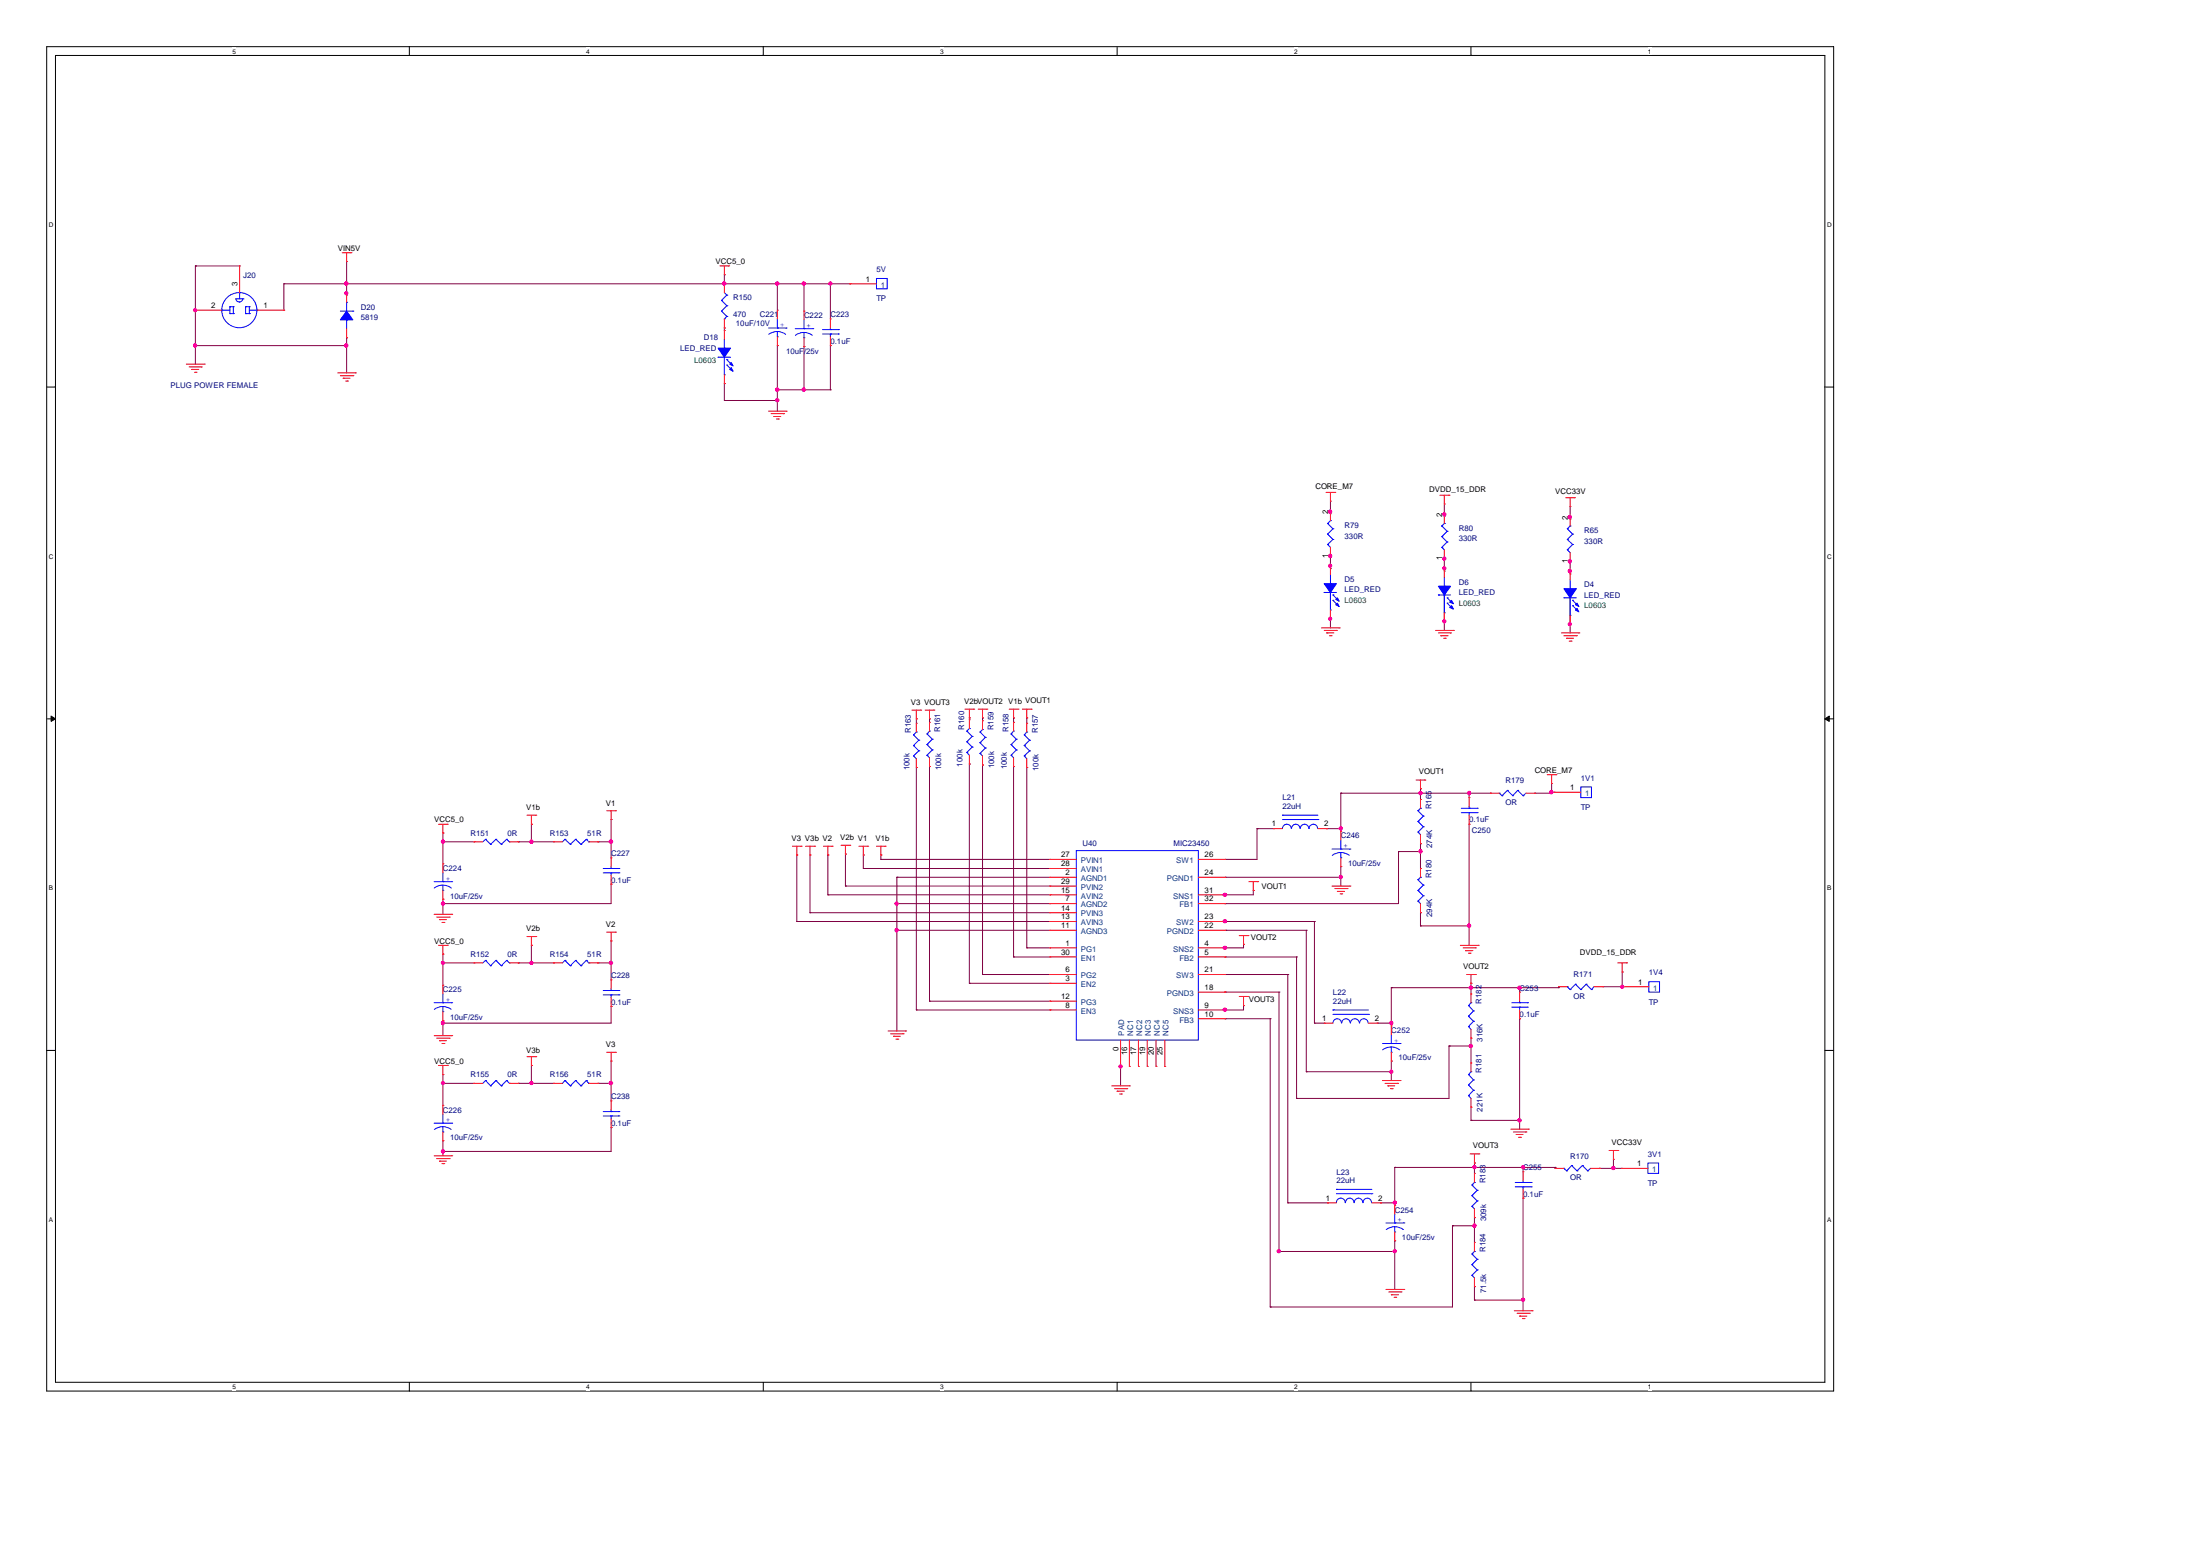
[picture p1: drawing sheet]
<svg xmlns="http://www.w3.org/2000/svg" width="297mm" height="210mm" viewBox="0 0 297 210" stroke-linecap="round" stroke-linejoin="round" font-family="sans-serif">
<path d="M6.3 6.3h241.1v181.4h-241.1zM7.5 7.5h238.7v179.1h-238.7z" fill="none" stroke="#000" stroke-width=".13"/>
<g fill="#fff">
<path d="M31.4 6.4h.4v1h-.4z"/>
<path d="M31.4 186.7h.4v1h-.4z"/>
</g>
<path d="M55.2 6.3v1.2M55.2 186.6v1.1" fill="none" stroke="#000" stroke-width=".13"/>
<g fill="#fff">
<path d="M79.1 6.4h.5v1h-.5z"/>
<path d="M79.1 186.7h.5v1h-.5z"/>
</g>
<path d="M103 6.3v1.2M103 186.6v1.1" fill="none" stroke="#000" stroke-width=".13"/>
<g fill="#fff">
<path d="M126.9 6.4h.4v1h-.4z"/>
<path d="M126.9 186.7h.4v1h-.4z"/>
</g>
<path d="M150.7 6.3v1.2M150.7 186.6v1.1" fill="none" stroke="#000" stroke-width=".13"/>
<g fill="#fff">
<path d="M174.6 6.4h.5v1h-.5z"/>
<path d="M174.6 186.7h.5v1h-.5z"/>
</g>
<path d="M198.5 6.3v1.2M198.5 186.6v1.1" fill="none" stroke="#000" stroke-width=".13"/>
<g fill="#fff">
<path d="M222.4 6.4h.4v1h-.4z"/>
<path d="M222.4 186.7h.4v1h-.4z"/>
<path d="M6.6 29.8h.6v1h-.6z"/>
<path d="M246.5 29.8h.6v1h-.6z"/>
<path d="M6.6 74.6h.6v1h-.6z"/>
<path d="M246.5 74.6h.6v1h-.6z"/>
</g>
<path d="M6.3 52.2h1.2M246.2 52.2h1.2" fill="none" stroke="#000" stroke-width=".13"/>
<g fill="#fff">
<path d="M6.6 119.4h.5v.9h-.5z"/>
<path d="M246.5 119.4h.6v.9h-.6z"/>
</g>
<path d="M6.3 97h1.2M246.2 97h1.2" fill="none" stroke="#000" stroke-width=".13"/>
<path d="M6.9 96.6l.6 .4-.6 .4zM246.2 97l.6-.4v.8z" fill="#000" stroke="#000" stroke-width=".13"/>
<g fill="#fff">
<path d="M6.6 164.1h.5v1h-.5z"/>
<path d="M246.5 164.1h.6v1h-.6z"/>
</g>
<path d="M6.3 141.8h1.2M246.2 141.8h1.2" fill="none" stroke="#000" stroke-width=".13"/>
<g fill="none" stroke="#800040" stroke-width=".13">
<path d="M26.4 35.9h.1M26.4 35.9v13.2M26.4 35.9h5.9M38.3 38.3h.1M38.3 38.3h76.4M38.3 38.3v3.6M46.8 38.3h.1M46.8 39.8h.1M46.8 35.3v4.5M97.7 37.1h.1M97.7 38.3h.1M97.7 37.1v1.2"/>
<path d="M104.9 38.3h.1M104.9 38.3v3.6M108.5 38.3h.1M108.5 38.3v3.7M112 38.3h.1M112 38.3v4.7M114.7 38.3h.1M26.4 41.9h.1M26.4 46.6h.1M26.4 46.6h20.4M46.8 46.6h.1M46.8 45.6h.1"/>
<path d="M46.8 45.6v4.7M97.7 44.3h.1M97.7 51.8h.1M97.7 44.3v.3M97.7 51.8v2.3h7.2M104.9 46.6h.1M104.9 52.6h.1M104.9 54.1h.1M104.9 46.6v8.9M104.9 52.6h7.1M108.5 46.8h.1M108.5 46.8v5.8"/>
<path d="M112 52.6h.1M112 46.6h.1M112 46.6v6M179.5 80h.1M179.5 69.1h.1M179.5 69.3h.1M179.5 75h.1M179.5 76.4h.1M179.5 76.7h.1M179.5 67.6v1.7M179.5 74.8v1.9M179.5 80v4.7"/>
<path d="M194.9 69.5h.1M194.9 69.7h.1M194.9 75.4h.1M194.9 76.7h.1M194.9 77.1h.1M194.9 68v1.7M194.9 75.2v1.9M211.9 70.1h.1M211.9 69.8h.1M211.9 77.5h.1M211.9 77.1h.1M211.9 75.8h.1"/>
<path d="M211.9 68.4v1.7M211.9 75.5v2M123.6 97h.1M123.6 97v.6M125.4 97h.1M125.4 97v.5M130.8 96.9h.1M130.8 96.9v.2M132.6 96.9h.1M132.6 96.9v.4M136.8 96.9h.1M136.8 96.9v.6"/>
<path d="M138.5 96.9h.1M138.5 96.9v.7M179.5 83.5h.1M194.9 80.3h.1M194.9 83.9h.1M194.9 80.3v4.8M211.9 80.7h.1M211.9 84.2h.1M211.9 80.7v4.7M59.8 113.6h.1M59.8 112.4h.1M59.8 112.4v4.2"/>
<path d="M59.8 113.6h4.2M69.9 113.6h.1M69.9 113.6h4.8M71.7 111.2h.1M71.7 113.6h.1M71.7 111.2v2.4M80.7 113.6h.1M80.7 113.6h1.8M82.5 110.6h.1M82.5 119.3h.1M82.5 113.6h.1M82.5 110.6v5.2"/>
<path d="M82.5 119.3v2.7h-22.7M107.5 115.4h.1M107.5 115.4v9M109.3 115.4h.1M109.3 115.4v7.8M111.7 115.4h.1M111.7 115.4v5.4M114.1 119.6h.1M114.1 115.3h.1M114.1 119.6h27.6M114.1 115.3v4.3M116.5 117.2h.1"/>
<path d="M116.5 115.4h.1M116.5 117.2h25.2M116.5 115.4v1.8M118.9 116h.1M118.9 115.4h.1M118.9 116h22.8M118.9 115.4v.6M121 118.4h.1M121 118.4v20.7M121 118.4h20.7M123.6 103.6h.1M123.6 103.6v32.7"/>
<path d="M125.4 103.5h.1M125.4 103.5v31.6M130.8 103.1h.1M130.8 103.1v29.6M132.6 103.2h.1M132.6 103.2v28.3M136.8 103.5h.1M136.8 103.5v25.7M138.5 103.6h.1M138.5 103.6v24.3M165.3 116h.1M165.3 118.4h.1"/>
<path d="M165.3 118.4h15.6M169.6 111.8h.1M169.6 111.8v4.2h-4.3M169.6 111.8h2.3M179 111.8h.1M179 111.8h1.9M180.9 111.8h.1M180.9 117h.1M180.9 107.1h.1M180.9 118.4h.1M180.9 107.1h20.2M180.9 107.1v5.1"/>
<path d="M180.9 117v2.6M188.7 114.9h.1M188.7 114.9v7.1h-23.4M188.7 114.9h3M191.7 113.9h.1M191.7 114.9h.1M191.7 107.1h.1M191.7 106.5h.1M191.7 106.5v1.4M191.7 113.9v3.3M198.2 107.1h.1M198.2 111.2h.1"/>
<path d="M198.2 107.1v.5M198.2 111.2v16.4M201.1 107.1h.1M207.1 107.1h.1M207.1 107.1h2.3M209.4 106.9h.1M209.4 107.1h.1M209.4 105.7v1.4M209.4 106.9h.3M209.7 106.9h.1M59.8 121.4h.1M59.8 137.7h.1"/>
<path d="M59.8 122h.1M59.8 130h.1M59.8 128.8h.1M59.8 138.1h.1M59.8 121.4v2M59.8 128.8v4.2M59.8 137.7v2.1M59.8 130h4.2M69.9 130h.1M69.9 130h4.8M71.7 127.6h.1M71.7 130h.1"/>
<path d="M71.7 127.6v2.4M80.7 130h.1M80.7 130h1.8M82.5 127h.1M82.5 135.8h.1M82.5 130h.1M82.5 127v5.2M82.5 135.8v2.3h-22.7M107.5 124.4h.1M107.5 124.4h34.2M109.3 123.2h.1M109.3 123.2h32.4"/>
<path d="M111.7 120.8h.1M111.7 120.8h30M121 122h.1M121 125.6h.1M121 122h20.7M121 125.6h20.7M123.6 136.3h.1M123.6 136.3h18.1M125.4 135.1h.1M125.4 135.1h16.3M130.8 132.7h.1M130.8 132.7h10.9"/>
<path d="M132.6 131.5h.1M132.6 131.5h9.1M136.8 129.2h.1M136.8 129.2h4.9M138.5 127.9h.1M138.5 127.9h3.2M165 120.8h.1M165.2 127.9h.1M165.2 124.4h.1M165.2 136.3h.1M165.2 124.4h12.2M165.3 136.3h.1"/>
<path d="M165.3 120.8h.1M165.3 122h.1M165.3 124.4h.1M165.3 129.2h.1M165.3 127.9h.1M165.3 131.5h.1M165.3 133.9h.1M165.3 137.5h.1M165.3 129.2h9.7M165.3 131.5h8.5M165.3 133.9h7.3M165.3 137.5h6.1"/>
<path d="M165.4 125.6h.1M165.4 125.6h10.9M167.8 135.7h.1M167.8 127.5h.1M167.8 135.7v.6h-2.6M167.8 127.5v.4h-2.6M169.1 120.2h.1M169.1 120.2v.6h-4.1M171.4 137.5h.1M171.4 137.5v38.9M172.6 133.9h.1M172.6 133.9v35.1"/>
<path d="M173.8 131.5h.1M173.8 131.5v30.8M175 129.2h.1M175 129.2v19M176.3 125.6h.1M176.3 125.6v19M177.4 124.4h.1M177.4 138.1h.1M177.4 138.1h1.3M177.4 124.4v13.7M185.8 138.1h.1M185.8 138.1h1.9"/>
<path d="M187.7 138.1h.1M187.7 133.3h.1M187.7 133.3v5.2M187.7 133.3h22.6M191.7 123.2h.1M191.7 125h.1M191.7 123.2v1.8M191.7 125h6.5M198.2 125h.1M198.5 133.3h.1M198.5 132.7h.1M198.5 132.7v1.4"/>
<path d="M205.1 133.3h.1M205.1 137.5h.1M205.1 133.3v.6M205.1 137.5v14.9M210.3 133.3h.1M210.3 133.2h.1M210.3 133.2v.1M216.3 133.2h2.6M218.9 133.2h.1M218.9 131.2h.1M218.9 131.2v2M59.8 146.2h.1"/>
<path d="M59.8 145h.1M59.8 155.4h.1M59.8 154h.1M59.8 145v4.2M59.8 154v2M59.8 146.2h4.2M69.9 146.2h.1M69.9 146.2h4.8M71.7 143.8h.1M71.7 146.2h.1M71.7 143.8v2.4M80.7 146.2h.1"/>
<path d="M80.7 146.2h1.8M82.5 143.2h.1M82.5 146.2h.1M82.5 152.2h.1M82.5 143.2v5.4M82.5 152.2v3.2h-22.7M151.2 143.9h.1M151.2 143.8h.1M151.2 143.8v2.8M175 148.2h.1M176.3 144.6h.1M176.3 144.6h11.4"/>
<path d="M187.7 143.2h.1M187.7 144.6h.1M187.7 143.2v2.6M188.2 157.6h.1M188.2 157.6h21.6M188.2 157.6v5.1M195.5 141.2h.1M195.5 141.2v7h-20.5M195.5 141.2h3M198.5 141.2h.1M198.5 149.4h.1M198.5 140.1h.1"/>
<path d="M198.5 151.2h.1M198.5 140.1v3.4M198.5 149.4v1.8M198.5 151.2h6.6M199 157.6h.1M199 157h.1M199 157v1.4M205.1 151.2h.1M205.5 157.6h.1M205.5 157.6v.5M209.8 157.6h.1M209.8 157.6v.1"/>
<path d="M215.8 157.7h.1M215.8 157.7h3M217.7 157.7h.1M217.7 156.5v1.2M171.4 176.4h.1M172.6 168.9h.1M172.6 168.9h15.6M173.8 162.3h.1M173.8 162.3h5.3M186.3 162.3h.1M186.3 162.3h1.9M188.2 162.3h.1"/>
<path d="M188.2 167.5h.1M188.2 168.9h.1M188.2 167.5v6.5M196 165.4h.1M196 165.4v11h-24.6M196 165.4h3M199 164.3h.1M199 165.4h.1M199 173.6h.1M199 175.5h.1M199 164.3v3.4M199 173.6v1.9"/>
<path d="M199 175.5h6.5M205.5 161.7h.1M205.5 175.5h.1M205.5 161.7v15.2"/>
</g>
<g fill="#f0f" stroke="#f0f" stroke-width=".13">
<circle cx="46.7" cy="38.3" r=".21"/>
<circle cx="46.7" cy="39.6" r=".21"/>
<circle cx="46.7" cy="46.6" r=".22"/>
<circle cx="165.3" cy="136.3" r=".22"/>
<circle cx="104.9" cy="38.3" r=".22"/>
<circle cx="108.5" cy="38.3" r=".21"/>
<circle cx="108.4" cy="52.6" r=".22"/>
<circle cx="112" cy="38.3" r=".21"/>
<circle cx="97.7" cy="38.3" r=".22"/>
<circle cx="205.5" cy="157.5" r=".21"/>
<circle cx="218.9" cy="133.2" r=".21"/>
<circle cx="217.7" cy="157.7" r=".22"/>
<circle cx="209.3" cy="106.9" r=".22"/>
<circle cx="59.8" cy="113.6" r=".22"/>
<circle cx="71.7" cy="113.6" r=".22"/>
<circle cx="59.8" cy="130" r=".21"/>
<circle cx="71.7" cy="130" r=".21"/>
<circle cx="82.4" cy="130" r=".22"/>
<circle cx="59.8" cy="146.2" r=".21"/>
<circle cx="71.7" cy="146.2" r=".21"/>
<circle cx="82.4" cy="146.2" r=".22"/>
<circle cx="59.8" cy="155.4" r=".22"/>
<circle cx="59.8" cy="138.1" r=".22"/>
<circle cx="59.8" cy="122" r=".21"/>
<circle cx="82.4" cy="113.6" r=".23"/>
<circle cx="26.3" cy="46.6" r=".22"/>
<circle cx="26.3" cy="41.9" r=".21"/>
<circle cx="121" cy="122" r=".21"/>
<circle cx="121" cy="125.5" r=".22"/>
<circle cx="151.2" cy="143.9" r=".21"/>
<circle cx="191.7" cy="114.9" r=".22"/>
<circle cx="180.9" cy="118.4" r=".21"/>
<circle cx="191.7" cy="107" r=".22"/>
<circle cx="165.3" cy="120.8" r=".22"/>
<circle cx="180.9" cy="111.8" r=".21"/>
<circle cx="198.2" cy="107" r=".22"/>
<circle cx="198.2" cy="124.9" r=".22"/>
<circle cx="198.5" cy="141.2" r=".22"/>
<circle cx="198.5" cy="133.3" r=".22"/>
<circle cx="187.7" cy="138.1" r=".22"/>
<circle cx="205" cy="133.3" r=".22"/>
<circle cx="205" cy="151.2" r=".22"/>
<circle cx="188.2" cy="168.9" r=".21"/>
<circle cx="199" cy="157.5" r=".21"/>
<circle cx="188.2" cy="162.3" r=".21"/>
<circle cx="198.9" cy="165.4" r=".22"/>
<circle cx="165.3" cy="124.3" r=".22"/>
<circle cx="187.7" cy="144.6" r=".21"/>
<circle cx="165.3" cy="127.9" r=".22"/>
<circle cx="172.6" cy="168.9" r=".22"/>
<circle cx="205.5" cy="175.4" r=".21"/>
<circle cx="104.9" cy="54" r=".22"/>
<circle cx="104.9" cy="52.6" r=".23"/>
<circle cx="179.5" cy="69" r=".22"/>
<circle cx="179.5" cy="75" r=".22"/>
<circle cx="179.5" cy="76.4" r=".21"/>
<circle cx="179.5" cy="83.5" r=".21"/>
<circle cx="194.9" cy="69.4" r=".21"/>
<circle cx="194.9" cy="75.4" r=".21"/>
<circle cx="194.9" cy="76.7" r=".21"/>
<circle cx="194.9" cy="83.9" r=".21"/>
<circle cx="211.8" cy="69.8" r=".22"/>
<circle cx="211.8" cy="77.1" r=".22"/>
<circle cx="211.8" cy="75.7" r=".22"/>
<circle cx="211.8" cy="84.2" r=".21"/>
</g>
<g fill="none" stroke="#f00" stroke-width=".13">
<path d="M32.3 35.9h.1M32.3 35.9v3.6M46.2 34.1h1.2M46.8 35.3h.1M46.8 39.6h.1M46.8 34.1v1.2M46.8 39.6v1.2M47.4 34.1h.1M97.1 35.9h1.2M97.7 37.1h.1M97.7 38.3h.1M97.7 35.9v1.2"/>
<path d="M97.7 38.3v1.2M98.3 35.9h.1M114.7 38.3h.1M114.7 38.3h3.6M25.1 49.1h2.5M25.5 49.5h1.7M25.9 49.9h.1M25.9 49.9h.9M26.2 50.2h.3M26.4 41.9h.1M26.4 41.9h3.5M26.5 50.2h.1"/>
<path d="M27.2 49.5h.1M27.6 49.1h.1M34.7 41.9h3.6M38.3 41.9h.1M45.6 50.3h2.4M45.9 50.7h1.7M46.3 51h.1M46.3 51h.9M46.6 51.4h.3M46.8 45.6h.1M46.8 44.4v1.2M46.9 51.4h.1"/>
<path d="M47.6 50.7h.1M48 50.3h.1M97.7 44.3h.1M97.7 44.6h.1M97.7 51.8h.1M97.7 43v1.3M97.7 44.6v1.2M97.7 50.6v1.2M103.7 55.5h2.4M104 55.8h1.7M104.4 56.2h.1M104.4 56.2h1"/>
<path d="M104.8 56.5h.2M104.9 41.9h.1M104.9 46.6h.1M104.9 41.9v1.1M104.9 45.5v1.1M105 56.5h.1M105.7 55.8h.1M106.1 55.5h.1M108.5 42h.1M108.5 46.8h.1M108.5 42v1.2M108.5 45.6v1.2"/>
<path d="M112 43h.1M112 46.6h.1M112 43v1.3M112 45.5v1.1M178.9 66.5h1.2M179.5 67.6h.1M179.5 75h.1M179.5 69.1h.1M179.5 76.4h.1M179.5 66.5v1.1M179.5 69.1v1.2M179.5 73.9v1.1"/>
<path d="M179.5 76.4v1.1M180.1 66.5h.1M194.3 66.8h1.2M194.9 68h.1M194.9 75.4h.1M194.9 69.5h.1M194.9 76.7h.1M194.9 66.8v1.2M194.9 69.5v1.1M194.9 74.2v1.2M194.9 76.7v1.2M195.5 66.8h.1"/>
<path d="M211.3 67.2h1.2M211.9 68.4h.1M211.9 75.8h.1M211.9 69.8h.1M211.9 77.1h.1M211.9 67.2v1.2M211.9 69.8v1.2M211.9 74.6v1.2M211.9 77.1v1.2M212.5 67.2h.1M123.1 95.8h1.1M123.6 97h.1"/>
<path d="M123.6 97.6h.1M123.6 95.8v1.2M123.6 97.6v1.2M124.2 95.8h.1M124.8 95.8h1.2M125.4 97h.1M125.4 97.5h.1M125.4 95.8v1.2M125.4 97.5v1.2M126 95.8h.1M130.2 95.7h1.2M130.8 96.9h.1"/>
<path d="M130.8 97.1h.1M130.8 95.7v1.2M130.8 97.1v1.2M131.4 95.7h.1M132 95.7h1.2M132.6 96.9h.1M132.6 97.3h.1M132.6 95.7v1.2M132.6 97.3v1.2M133.2 95.7h.1M136.2 95.7h1.2M136.8 96.9h.1"/>
<path d="M136.8 97.5h.1M136.8 95.7v1.2M136.8 97.5v1.2M137.4 95.7h.1M138 95.7h1.1M138.5 96.9h.1M138.5 97.6h.1M138.5 95.7v1.2M138.5 97.6v1.2M139.1 95.7h.1M178.3 84.7h2.4M178.7 85.1h1.6"/>
<path d="M179 85.4h.1M179 85.4h1M179.4 85.8h.2M179.5 83.5h.1M179.5 82.3v1.2M179.6 85.8h.1M180.3 85.1h.1M180.7 84.7h.1M193.7 85.1h2.4M194.1 85.4h1.6M194.4 85.8h.1M194.4 85.8h1"/>
<path d="M194.8 86.1h.2M194.9 83.9h.1M194.9 82.7v1.2M195 86.1h.1M195.7 85.4h.1M196.1 85.1h.1M210.7 85.4h2.4M211 85.8h1.7M211.4 86.1h.1M211.4 86.1h.9M211.7 86.5h.3M211.9 84.2h.1"/>
<path d="M211.9 83.1v1.1M212 86.5h.1M212.7 85.8h.1M213.1 85.4h.1M59.2 111.2h1.2M59.8 112.4h.1M59.8 116.6h.1M59.8 111.2v1.2M59.8 116.6v1.2M60.4 111.2h.1M64 113.6h.1M64 113.6h1.1"/>
<path d="M68.7 113.6h1.2M69.9 113.6h.1M71.1 110h1.2M71.7 111.2h.1M71.7 110v1.2M72.3 110h.1M74.7 113.6h.1M74.7 113.6h1.2M79.5 113.6h1.2M80.7 113.6h.1M81.9 109.4h1.2M82.5 110.6h.1"/>
<path d="M82.5 115.8h.1M82.5 119.3h.1M82.5 109.4v1.2M82.5 115.8v1.2M82.5 118.1v1.2M83.1 109.4h.1M106.9 114.2h1.2M107.5 115.4h.1M107.5 114.2v1.2M108.1 114.2h.1M108.7 114.2h1.2M109.3 115.4h.1"/>
<path d="M109.3 114.2v1.2M109.9 114.2h.1M111.1 114.2h1.2M111.7 115.4h.1M111.7 114.2v1.2M112.3 114.2h.1M113.5 114.1h1.2M114.1 115.3h.1M114.1 114.1v1.2M114.7 114.1h.1M115.9 114.2h1.2M116.5 115.4h.1"/>
<path d="M116.5 114.2v1.2M117.1 114.2h.1M118.3 114.2h1.2M118.9 115.4h.1M118.9 114.2v1.2M119.5 114.2h.1M123.6 103.6h.1M123.6 102.4v1.2M125.4 103.5h.1M125.4 102.3v1.2M130.8 103.1h.1M130.8 101.9v1.2"/>
<path d="M132.6 103.2h.1M132.6 102v1.2M136.8 103.5h.1M136.8 102.3v1.2M138.5 103.6h.1M138.5 102.4v1.2M141.7 116h.1M141.7 117.2h.1M141.7 118.4h.1M141.7 119.6h.1M141.7 119.6h3.5M141.7 116h3.5"/>
<path d="M141.7 117.2h3.5M141.7 118.4h3.5M161.7 116h3.6M161.7 118.4h3.6M165.3 116h.1M165.3 118.4h.1M168.5 119h1.2M169.1 119v1.2M169.7 119h.1M171.9 111.8h.1M171.9 111.8h1.2M177.8 111.8h1.2"/>
<path d="M179 111.8h.1M179.7 119.6h2.5M180.1 119.9h1.7M180.9 112.2h.1M180.9 117h.1M180.9 112.2v1.2M180.9 115.8v1.2M181.8 119.9h.1M182.2 119.6h.1M191.1 105.3h1.2M191.7 106.5h.1M191.7 117.2h.1"/>
<path d="M191.7 113.9h.1M191.7 107.9h.1M191.7 105.3v1.2M191.7 107.9v1.2M191.7 112.6v1.3M191.7 117.2v1.2M192.3 105.3h.1M198.2 107.6h.1M198.2 111.2h.1M198.2 107.6v1.2M198.2 110v1.2M201.1 107.1h.1"/>
<path d="M201.1 107.1h1.2M205.9 107.1h1.2M207.1 107.1h.1M208.8 104.6h1.2M209.4 105.7h.1M209.4 104.6v1.1M209.7 106.9h.1M209.7 106.9h3.6M210 104.6h.1M58.6 123.4h2.4M58.6 139.8h2.4M58.9 123.8h1.7"/>
<path d="M59.2 127.6h1.2M59.3 124.1h.1M59.3 124.1h.9M59.6 124.5h.3M59.8 128.8h.1M59.8 121.4h.1M59.8 133h.1M59.8 137.7h.1M59.8 120.2v1.2M59.8 127.6v1.2M59.8 133v1.1M59.8 136.5v1.2"/>
<path d="M59.9 124.5h.1M60.4 127.6h.1M60.6 123.8h.1M61 123.4h.1M61 139.8h.1M64 130h.1M64 130h1.1M68.7 130h1.2M69.9 130h.1M71.1 126.4h1.2M71.7 127.6h.1M71.7 126.4v1.2"/>
<path d="M72.3 126.4h.1M74.7 130h.1M74.7 130h1.2M79.5 130h1.2M80.7 130h.1M81.9 125.8h1.2M82.5 127h.1M82.5 132.2h.1M82.5 135.8h.1M82.5 125.8v1.2M82.5 132.2v1.2M82.5 134.6v1.2"/>
<path d="M83.1 125.8h.1M119.8 139.1h2.4M120.2 139.5h1.7M120.6 139.9h.1M120.6 139.9h.9M121.9 139.5h.1M122.2 139.1h.1M141.7 120.8h.1M141.7 122h.1M141.7 123.2h.1M141.7 124.4h.1M141.7 125.6h.1"/>
<path d="M141.7 127.9h.1M141.7 129.2h.1M141.7 131.5h.1M141.7 132.7h.1M141.7 135.1h.1M141.7 136.3h.1M141.7 127.9h3.5M141.7 131.5h3.5M141.7 120.8h3.5M141.7 122h3.5M141.7 123.2h3.5M141.7 124.4h3.5"/>
<path d="M141.7 125.6h3.5M141.7 129.2h3.5M141.7 132.7h3.5M141.7 135.1h3.5M141.7 136.3h3.5M161.7 127.9h3.6M161.7 131.5h3.6M161.7 120.8h3.6M161.7 122h3.6M161.7 124.4h3.6M161.7 125.6h3.6M161.7 129.2h3.6"/>
<path d="M161.7 136.3h3.6M161.7 133.9h3.6M161.7 137.5h3.6M165.3 120.8h.1M165.3 122h.1M165.3 124.4h.1M165.3 125.6h.1M165.3 127.9h.1M165.3 129.2h.1M165.3 131.5h.1M165.3 133.9h.1M165.3 136.3h.1"/>
<path d="M165.3 137.5h.1M167.2 134.5h1.2M167.2 126.3h1.2M167.8 135.7h.1M167.8 127.5h.1M167.8 126.3v1.2M167.8 134.5v1.2M168.4 134.5h.1M168.4 126.3h.1M169.1 120.2h.1M178.7 138.1h.1M178.7 138.1h1.2"/>
<path d="M180.5 120.3h.1M180.5 120.3h.9M180.8 120.6h.3M181.1 120.6h.1M184.7 138.1h1.1M185.8 138.1h.1M187.7 138.5h.1M187.7 138.5v1.1M191.7 123.2h.1M191.7 122v1.2M197.1 127.6h2.4M197.4 127.9h1.7"/>
<path d="M197.8 128.3h.1M197.8 128.3h.9M197.9 131.5h1.2M198.2 128.6h.2M198.4 128.6h.1M198.5 132.7h.1M198.5 134.1h.1M198.5 131.5v1.2M198.5 134.1v1.2M198.5 138.9v1.2M199.1 127.9h.1M199.1 131.5h.1"/>
<path d="M199.5 127.6h.1M205.1 133.9h.1M205.1 137.5h.1M205.1 133.9v1.2M205.1 136.3v1.2M210.3 133.2h.1M210.3 133.2h1.2M215.1 133.2h1.2M216.3 133.2h.1M218.3 130h1.2M218.9 131.2h.1M218.9 133.2h.1"/>
<path d="M218.9 130v1.2M218.9 133.2h3.6M219.5 130h.1M58.6 156h2.4M58.9 140.1h1.7M58.9 156.4h1.7M59.2 143.8h1.2M59.3 140.5h.1M59.3 156.7h.1M59.3 140.5h.9M59.3 156.7h.9M59.6 140.8h.3"/>
<path d="M59.6 157h.3M59.8 145h.1M59.8 149.2h.1M59.8 154h.1M59.8 143.8v1.2M59.8 149.2v1.2M59.8 152.8v1.2M59.9 140.8h.1M59.9 157h.1M60.4 143.8h.1M60.6 140.1h.1M60.6 156.4h.1"/>
<path d="M61 156h.1M64 146.2h.1M64 146.2h1.1M68.7 146.2h1.2M69.9 146.2h.1M71.1 142.6h1.2M71.7 143.8h.1M71.7 142.6v1.2M72.3 142.6h.1M74.7 146.2h.1M74.7 146.2h1.2M79.5 146.2h1.2"/>
<path d="M80.7 146.2h.1M81.9 142h1.2M82.5 143.2h.1M82.5 148.6h.1M82.5 152.2h.1M82.5 142v1.2M82.5 148.6v1.2M82.5 151v1.2M83.1 142h.1M120.9 140.2h.3M121.2 140.2h.1M150 146.6h2.4"/>
<path d="M150.4 146.9h1.7M150.7 147.3h.1M150.7 147.3h1M151.1 147.7h.2M151.2 143.9h.1M151.2 140.4v3.5M151.3 147.7h.1M152.1 146.9h.1M152.4 146.6h.1M152.4 143.9h.1M152.4 140.4v3.5M153.6 143.9h.1"/>
<path d="M153.6 140.4v3.5M154.8 143.9h.1M154.8 140.4v3.5M156 143.9h.1M156 140.4v3.5M157.2 143.9h.1M157.2 140.4v3.5M186.6 145.8h2.3M186.9 146.2h1.7M187.3 146.6h.1M187.3 146.6h.9M187.6 146.9h.3"/>
<path d="M187.7 143.2h.1M187.7 142v1.2M187.9 146.9h.1M188.6 146.2h.1M188.9 145.8h.1M198.4 155.7h1.2M198.5 140.1h.1M198.5 149.4h.1M198.5 143.5h.1M198.5 143.5v1.1M198.5 148.2v1.2M199 157h.1"/>
<path d="M199 158.4h.1M199 155.7v1.3M199 158.4v1.2M199.6 155.7h.1M203.9 152.4h2.3M204.2 152.8h1.7M204.6 153.1h.1M204.6 153.1h.9M204.9 153.5h.3M205.2 153.5h.1M205.5 158.1h.1M205.5 158.1v1.2"/>
<path d="M205.9 152.8h.1M206.2 152.4h.1M209.8 157.7h.1M209.8 157.7h1.2M214.6 157.7h1.2M215.8 157.7h.1M217.1 155.3h1.2M217.7 156.5h.1M217.7 155.3v1.2M218.3 155.3h.1M218.8 157.7h.1M218.8 157.7h3.6"/>
<path d="M179.1 162.3h.1M179.1 162.3h1.2M185.1 162.3h1.2M186.3 162.3h.1M187 174h2.4M187.4 174.4h1.7M187.7 174.7h.1M187.7 174.7h1M188.1 175.1h.2M188.2 162.7h.1M188.2 167.5h.1M188.2 162.7v1.2"/>
<path d="M188.2 166.3v1.2M188.3 175.1h.1M189.1 174.4h.1M189.4 174h.1M199 173.6h.1M199 167.7h.1M199 164.3h.1M199 163.1v1.2M199 167.7v1.2M199 172.5v1.1M204.3 176.9h2.4M204.7 177.2h1.7"/>
<path d="M205.1 177.6h.1M205.1 177.6h.9M205.4 178h.2M205.5 161.7h.1M205.5 160.5v1.2M205.6 178h.1M206.4 177.2h.1M206.7 176.9h.1"/>
</g>
<g fill="none" stroke="#00f" stroke-width=".13">
<path d="M32.3 39.5h.1M32.3 39.5v.8M97.7 39.5l.4 .3M98.1 39.8h.1M98.1 39.8l-.7 .7M118.3 37.6h1.4v1.4h-1.4zM29.9 41.9h.1M29.9 41.9h1.1M31 42.3h.1M31 41.4h.1M31 42.3h.5M31 41.4h.5"/>
<path d="M31 41.4v.9M31.5 41.4h.1M31.5 42.3h.1M31.5 41.4v.9M31.8 40.3a.47 .47 0 0 0 .5 .5 .47 .47 0 0 0 .5-.5M31.8 40.3h1M32.8 40.3h.1M33.1 42.3h.1M33.1 41.4h.1M33.1 42.3h.5M33.1 41.4v.9M33.1 41.4h.5"/>
<path d="M33.6 41.4h.1M33.6 42.3h.1M33.6 41.4v.9M33.6 41.9h1.1M34.7 41.9h.1M45.9 42h1.7M46.8 43.2h.1M46.8 40.8h.1M46.8 40.8v1.2M46.8 43.2v1.2M47.6 42h.1M96.9 48.2h.1"/>
<path d="M96.9 48.2h1.7M97.4 40.5h.1M97.4 42h.1M97.4 40.5l.7 .8M97.4 42l.7 .7M97.7 43h.1M97.7 47h.1M97.7 50.6h.1M97.7 45.8v1.2M97.7 48.2v2.4M98.1 41.3h.1M98.1 42.7h.1"/>
<path d="M98.1 48.5h.1M98.1 49.3h.1M98.1 41.3l-.7 .7M98.1 42.7l-.4 .3M98.1 48.5l.7 .8M98.1 49.3l.7 .7M103.7 44.3h2.4M104.9 44.7l.6 .1 .5 .3M104.9 44.7l-.6 .1-.6 .3M104.9 45.5h.1M104.9 44.3h.1M104.9 43v1.3"/>
<path d="M104.9 44.7v.8M106.1 44.3h.1M107.3 44.4h2.4M107.3 45.2a1.89 1.89 0 0 1 2.3 0M108.5 45.6h.1M108.5 44.4h.1M108.5 43.2v1.2M108.5 44.9v.7M109.7 44.4h.1M111 45.1h2.1M111 44.5h2.1M112 44.5h.1"/>
<path d="M112 45.1h.1M112 44.3v.2M112 45.1v.4M113.1 45.1h.1M113.1 44.5h.1M178.7 80h.1M178.7 80h1.6M179.1 73.5h.1M179.1 72.1h.1M179.1 70.6h.1M179.1 73.5l.4 .4M179.1 72.1l.8 .7"/>
<path d="M179.1 70.6l.8 .8M179.5 70.3h.1M179.5 78.8h.1M179.5 70.3l-.4 .3M179.5 77.5v1.3M179.5 80v2.3M179.9 72.8h.1M179.9 71.4h.1M179.9 72.8l-.8 .7M179.9 71.4l-.8 .7M194.6 73.9h.1M194.6 72.4h.1"/>
<path d="M194.6 71h.1M194.6 73.9l.3 .3M194.6 72.4l.7 .7M194.6 71l.7 .7M194.9 70.6h.1M194.9 79.1h.1M194.9 70.6l-.3 .4M194.9 77.9v1.2M195.3 73.1h.1M195.3 71.7h.1M195.3 73.1l-.7 .8M195.3 71.7l-.7 .7"/>
<path d="M211.5 74.2h.1M211.5 72.8h.1M211.5 71.4h.1M211.5 74.2l.4 .4M211.5 72.8l.7 .7M211.5 71.4l.7 .7M211.9 71h.1M211.9 79.5h.1M211.9 71l-.4 .4M211.9 78.3v1.2M212.2 73.5h.1M212.2 72.1h.1"/>
<path d="M212.2 73.5l-.7 .7M212.2 72.1l-.7 .7M123.3 99.2h.1M123.3 99.2l.7 .7M123.6 98.8h.1M123.6 98.8l-.3 .4M124 99.9h.1M124 99.9l-.7 .7M125.1 99.1h.1M125.1 99.1l.7 .7M125.4 98.7h.1M125.4 98.7l-.3 .4"/>
<path d="M125.8 99.8h.1M125.8 99.8l-.7 .7M130.5 98.7h.1M130.5 98.7l.7 .7M130.8 98.3h.1M130.8 98.3l-.3 .4M131.2 99.4h.1M131.2 99.4l-.7 .7M132.2 98.8h.1M132.2 98.8l.8 .7M132.6 98.5h.1M132.6 98.5l-.4 .3"/>
<path d="M133 99.5h.1M133 99.5l-.8 .7M136.4 99.1h.1M136.4 99.1l.8 .7M136.8 98.7h.1M136.8 98.7l-.4 .4M137.2 99.8h.1M137.2 99.8l-.8 .7M138.2 99.2h.1M138.2 99.2l.7 .7M138.5 98.8h.1M138.5 98.8l-.3 .4"/>
<path d="M138.9 99.9h.1M138.9 99.9l-.7 .7M179.5 82.3h.1M179.9 80.3h.1M179.9 81h.1M179.9 80.3l.7 .7M179.9 81l.7 .7M194.1 80.3h.1M194.1 80.3h1.6M194.9 82.7h.1M194.9 80.3v2.4M195.3 80.7h.1"/>
<path d="M195.3 81.4h.1M195.3 80.7l.7 .7M195.3 81.4l.7 .7M211 80.7h.1M211 80.7h1.7M211.9 83.1h.1M211.9 80.7v2.4M212.2 81h.1M212.2 81.7h.1M212.2 81l.7 .7M212.2 81.7l.7 .8M58.6 119h2.4"/>
<path d="M58.6 119.9a1.88 1.88 0 0 1 2.3 0M59.8 119h.1M59.8 117.8v1.2M59.8 119.5v.7M61 119h.1M65.5 113.3h.1M65.5 113.3l-.4 .3M65.5 113.3l.7 .7M66.2 114h.1M66.9 113.3h.1M66.9 113.3l-.7 .7M66.9 113.3l.7 .7"/>
<path d="M67.6 114h.1M68.4 113.3h.1M68.4 113.3l-.8 .7M68.4 113.3l.3 .3M68.7 113.6h.1M76.2 113.3h.1M76.2 113.3l-.3 .3M76.2 113.3l.8 .7M77 114h.1M77.7 113.3h.1M77.7 113.3l-.7 .7M77.7 113.3l.7 .7"/>
<path d="M78.4 114h.1M79.1 113.3h.1M79.1 113.3l-.7 .7M79.1 113.3l.4 .3M79.5 113.6h.1M81.4 117.8h2.1M81.4 117.2h2.1M82.5 117.2h.1M82.5 117.8h.1M82.5 117v.2M82.5 117.8v.3M83.5 117.8h.1"/>
<path d="M83.5 117.2h.1M123.3 102h.1M123.3 100.6h.1M123.3 102l.3 .4M123.3 100.6l.7 .7M124 101.3h.1M124 101.3l-.7 .7M125.1 101.9h.1M125.1 100.5h.1M125.1 101.9l.3 .4M125.1 100.5l.7 .7M125.8 101.2h.1"/>
<path d="M125.8 101.2l-.7 .7M130.5 101.5h.1M130.5 100.1h.1M130.5 101.5l.3 .4M130.5 100.1l.7 .7M131.2 100.8h.1M131.2 100.8l-.7 .7M132.2 101.7h.1M132.2 100.2h.1M132.2 101.7l.4 .3M132.2 100.2l.8 .8M133 101h.1"/>
<path d="M133 101l-.8 .7M136.4 101.9h.1M136.4 100.5h.1M136.4 101.9l.4 .4M136.4 100.5l.8 .7M137.2 101.2h.1M137.2 101.2l-.8 .7M138.2 102h.1M138.2 100.6h.1M138.2 102l.3 .4M138.2 100.6l.7 .7M138.9 101.3h.1"/>
<path d="M138.9 101.3l-.7 .7M145.2 114.8h16.5v25.6h-16.5zM173.1 110h.1M173.1 111.8a.59 .59 0 0 1 .5-.6 .59 .59 0 0 1 .6 .6M173.1 110.6h4.7M173.1 110h4.7M174.3 111.8a.57 .57 0 0 1 .6-.6 .57 .57 0 0 1 .5 .6M175.5 111.8a.57 .57 0 0 1 .5-.6 .57 .57 0 0 1 .6 .6M176.6 111.8a.57 .57 0 0 1 .6-.6 .57 .57 0 0 1 .6 .6M177.8 110.6h.1M179.7 114.6h2.5M180.9 115.1l.6 .1 .6 .2"/>
<path d="M180.9 115.1l-.6 .1-.5 .2M180.9 115.8h.1M180.9 114.6h.1M180.9 113.4v1.2M180.9 115.1v.7M182.2 114.6h.1M191.3 118.7h.1M191.3 112.3h.1M191.3 110.9h.1M191.3 109.4h.1M191.3 118.7l.8 .8M191.3 112.3l.4 .3"/>
<path d="M191.3 110.9l.8 .7M191.3 109.4l.8 .7M191.7 118.4h.1M191.7 109.1h.1M191.7 118.4l-.4 .3M191.7 109.1l-.4 .3M192.1 119.5h.1M192.1 111.6h.1M192.1 110.1h.1M192.1 119.5l-.8 .7M192.1 111.6l-.8 .7M192.1 110.1l-.8 .8"/>
<path d="M197.2 109.7h2.1M197.2 109.1h2.1M198.2 109.1h.1M198.2 109.7h.1M198.2 108.8v.3M198.2 109.7v.3M199.3 109.7h.1M199.3 109.1h.1M202.3 107.1h.1M202.3 107.1l.4 .3M202.7 107.4h.1M203.4 106.7h.1"/>
<path d="M203.4 106.7l-.7 .7M203.4 106.7l.7 .7M204.1 107.4h.1M204.8 106.7h.1M204.8 106.7l.7 .7M204.8 106.7l-.7 .7M205.5 107.4h.1M205.9 107.1l-.4 .3M213.3 106.2h1.4v1.4h-1.4zM58.6 135.3h2.4M58.6 136.2a1.89 1.89 0 0 1 2.3 0M59.8 120.2h.1"/>
<path d="M59.8 136.5h.1M59.8 135.3h.1M59.8 134.1v1.2M59.8 135.8v.7M61 135.3h.1M65.5 129.6h.1M65.5 129.6l-.4 .4M65.5 129.6l.7 .7M66.2 130.3h.1M66.9 129.6h.1M66.9 129.6l-.7 .7M66.9 129.6l.7 .7"/>
<path d="M67.6 130.3h.1M68.4 129.6h.1M68.4 129.6l-.8 .7M68.4 129.6l.3 .4M68.7 130h.1M76.2 129.6h.1M76.2 129.6l-.3 .4M76.2 129.6l.8 .7M77 130.3h.1M77.7 129.6h.1M77.7 129.6l-.7 .7M77.7 129.6l.7 .7"/>
<path d="M78.4 130.3h.1M79.1 129.6h.1M79.1 129.6l-.7 .7M79.1 129.6l.4 .4M79.5 130h.1M81.4 134.3h2.1M81.4 133.7h2.1M82.5 133.7h.1M82.5 134.3h.1M82.5 133.4v.3M82.5 134.3v.3M83.5 134.3h.1"/>
<path d="M83.5 133.7h.1M179.9 136.3h.1M179.9 138.1a.57 .57 0 0 1 .5-.6 .57 .57 0 0 1 .6 .6M179.9 136.9h4.8M179.9 136.3h4.8M181.1 138.1a.57 .57 0 0 1 .5-.6 .57 .57 0 0 1 .6 .6M182.2 138.1a.59 .59 0 0 1 .6-.6 .59 .59 0 0 1 .6 .6M183.5 138.1a.57 .57 0 0 1 .5-.6 .57 .57 0 0 1 .6 .6M184.7 136.9h.1M187.7 139.6v1.2M191.3 121.6h.1M191.3 120.2h.1"/>
<path d="M191.3 121.6l.4 .4M191.3 120.2l.8 .7M192.1 120.9h.1M192.1 120.9l-.8 .7M198.2 138.5h.1M198.2 137.2h.1M198.2 135.7h.1M198.2 138.5l.3 .4M198.2 137.2l.6 .6M198.2 135.7l.6 .7M198.5 135.3h.1M198.5 135.3l-.3 .4"/>
<path d="M198.8 137.8h.1M198.8 136.4h.1M198.8 137.8l-.6 .7M198.8 136.4l-.6 .8M204 135.9h2.1M204 135.3h2.1M205.1 135.3h.1M205.1 135.9h.1M205.1 135.1v.2M205.1 135.9v.4M206.1 135.9h.1M206.1 135.3h.1"/>
<path d="M211.5 133.2h.1M211.5 133.2l.4 .4M211.9 133.6h.1M212.6 132.8h.1M212.6 132.8l.7 .8M212.6 132.8l-.7 .8M213.3 133.6h.1M214 132.8h.1M214 132.8l.7 .8M214 132.8l-.7 .8M214.7 133.6h.1M215.1 133.2l-.4 .4"/>
<path d="M222.5 132.5h1.4v1.4h-1.4zM58.6 151.6h2.4M58.6 152.4a1.89 1.89 0 0 1 2.3 0M59.8 152.8h.1M59.8 151.6h.1M59.8 150.4v1.2M59.8 152.1v.7M61 151.6h.1M65.5 145.8h.1M65.5 145.8l-.4 .4M65.5 145.8l.7 .8M66.2 146.6h.1"/>
<path d="M66.9 145.8h.1M66.9 145.8l-.7 .8M66.9 145.8l.7 .8M67.6 146.6h.1M68.4 145.8h.1M68.4 145.8l-.8 .8M68.4 145.8l.3 .4M68.7 146.2h.1M76.2 145.8h.1M76.2 145.8l-.3 .4M76.2 145.8l.8 .8M77 146.6h.1"/>
<path d="M77.7 145.8h.1M77.7 145.8l-.7 .8M77.7 145.8l.7 .8M78.4 146.6h.1M79.1 145.8h.1M79.1 145.8l-.7 .8M79.1 145.8l.4 .4M79.5 146.2h.1M81.4 150.6h2.1M81.4 150h2.1M82.5 150h.1M82.5 150.6h.1"/>
<path d="M82.5 149.8v.2M82.5 150.6v.4M83.5 150.6h.1M83.5 150h.1M186.6 140.8h2.3M187.7 141.3a1.88 1.88 0 0 1 1.2 .4M187.7 141.3a1.88 1.88 0 0 0-1.1 .4M187.7 142h.1M187.7 140.8h.1M187.7 141.3v.7M188.9 140.8h.1M198.2 147.9h.1"/>
<path d="M198.2 146.4h.1M198.2 145h.1M198.2 147.9l.3 .3M198.2 146.4l.6 .7M198.2 145l.6 .7M198.5 144.6h.1M198.5 144.6l-.3 .4M198.6 159.9h.1M198.6 159.9l.7 .7M198.8 147.1h.1M198.8 145.7h.1M198.8 147.1l-.6 .8"/>
<path d="M198.8 145.7l-.6 .7M199 159.6h.1M199 159.6l-.4 .3M204.5 159.6h2.1M205.5 159.6h.1M205.5 159.3v.3M206.6 159.6h.1M211 157.7h.1M211 157.7l.4 .3M211.4 158h.1M212.1 157.3h.1M212.1 157.3l.7 .7"/>
<path d="M212.1 157.3l-.7 .7M212.8 158h.1M213.5 157.3h.1M213.5 157.3l.7 .7M213.5 157.3l-.7 .7M214.2 158h.1M214.6 157.7l-.4 .3M222.4 157h1.4v1.4h-1.4zM180.3 160.5h.1M180.3 162.3a.59 .59 0 0 1 .6-.6 .59 .59 0 0 1 .6 .6M180.3 161.1h4.8M180.3 160.5h4.8"/>
<path d="M181.6 162.3a.57 .57 0 0 1 .5-.6 .57 .57 0 0 1 .6 .6M182.7 162.3a.57 .57 0 0 1 .6-.6 .57 .57 0 0 1 .6 .6M183.9 162.3a.57 .57 0 0 1 .6-.6 .57 .57 0 0 1 .6 .6M185.1 161.1h.1M187 165h2.4M187.1 165.9l.5-.2 .6-.1 .6 .1 .6 .2M188.2 166.3h.1M188.2 165h.1M188.2 163.9v1.1M188.2 165.6v.7M189.4 165h.1M198.6 172.1h.1"/>
<path d="M198.6 170.7h.1M198.6 169.2h.1M198.6 162.8h.1M198.6 161.4h.1M198.6 172.1l.4 .4M198.6 170.7l.7 .7M198.6 169.2l.7 .8M198.6 162.8l.4 .3M198.6 161.4l.7 .7M199 168.9h.1M199 168.9l-.4 .3M199.3 171.4h.1"/>
<path d="M199.3 170h.1M199.3 162.1h.1M199.3 160.6h.1M199.3 171.4l-.7 .7M199.3 170l-.7 .7M199.3 162.1l-.7 .7M199.3 160.6l-.7 .8M204.5 160.2h2.1M205.5 160.2h.1M205.5 160.2v.3M206.6 160.2h.1"/>
<circle cx="32.3" cy="41.9" r="2.37"/>
</g>
<g fill="#00f" stroke="#00f" stroke-width=".13">
<path d="M178.7 78.8h1.6l-.8 1.2z" fill-rule="evenodd"/>
<path d="M180.5 81.4l.2 .5-.5-.3z" fill-rule="evenodd"/>
<path d="M180.5 80.7l.2 .4-.5-.2z" fill-rule="evenodd"/>
<path d="M96.9 47h1.7l-.9 1.2z" fill-rule="evenodd"/>
<path d="M98.7 49.6l.2 .5-.4-.2z" fill-rule="evenodd"/>
<path d="M98.7 48.9l.2 .5-.4-.3z" fill-rule="evenodd"/>
<path d="M194.1 79.1h1.6l-.8 1.2z" fill-rule="evenodd"/>
<path d="M195.6 82l.3-.3 .2 .5z" fill-rule="evenodd"/>
<path d="M195.6 81.3l.3-.3 .2 .5z" fill-rule="evenodd"/>
<path d="M46.8 42l.8 1.2h-1.7z" fill-rule="evenodd"/>
<path d="M211 79.5h1.7l-.8 1.2z" fill-rule="evenodd"/>
<path d="M212.8 82.1l.3 .5-.5-.3z" fill-rule="evenodd"/>
<path d="M212.8 81.4l.3 .5-.5-.3z" fill-rule="evenodd"/>
</g>
<g font-size="1.1">
<text x="45.6" y="33.9">VIN5V</text>
<text x="96.6" y="35.7">VCC5_0</text>
<text x="28.5" y="41.6">2</text>
<text x="32" y="38.6" transform="rotate(-90 32 38.6)">3</text>
<text x="35.6" y="41.6">1</text>
<text x="116.8" y="38">1</text>
<text x="177.5" y="66">CORE_M7</text>
<text x="179.2" y="69.4" transform="rotate(-90 179.2 69.4)">2</text>
<text x="192.9" y="66.4">DVDD_15_DDR</text>
<text x="194.6" y="69.8" transform="rotate(-90 194.6 69.8)">2</text>
<text x="209.8" y="66.7">VCC33V</text>
<text x="211.6" y="70.1" transform="rotate(-90 211.6 70.1)">2</text>
<text x="179.2" y="75.3" transform="rotate(-90 179.2 75.3)">1</text>
<text x="194.6" y="75.6" transform="rotate(-90 194.6 75.6)">1</text>
<text x="211.6" y="76" transform="rotate(-90 211.6 76)">1</text>
<text x="122.9" y="95.1">V3 VOUT3</text>
<text x="130.1" y="95">V2bVOUT2 V1b VOUT1</text>
<text x="191.5" y="104.4">VOUT1</text>
<text x="207.1" y="104.3">CORE_M7</text>
<text x="211.9" y="106.6">1</text>
<text x="58.6" y="111">VCC5_0</text>
<text x="71" y="109.3">V1b</text>
<text x="81.7" y="108.7">V1</text>
<text x="106.8" y="113.5">V3 V3b V2</text>
<text x="113.4" y="113.4">V2b V1</text>
<text x="118.1" y="113.5">V1b</text>
<text x="171.6" y="111.5">1</text>
<text x="178.7" y="111.5">2</text>
<text x="143.2" y="115.7">27</text>
<text x="143.2" y="116.9">28</text>
<text x="143.2" y="119.3">29</text>
<text x="143.8" y="118.1">2</text>
<text x="162.6" y="115.7">26</text>
<text x="162.6" y="118.1">24</text>
<text x="170.2" y="120">VOUT1</text>
<text x="71" y="125.7">V2b</text>
<text x="81.7" y="125.1">V2</text>
<text x="143.2" y="120.5">15</text>
<text x="143.2" y="122.9">14</text>
<text x="143.2" y="124.1">13</text>
<text x="143.2" y="125.3">11</text>
<text x="143.8" y="121.7">7</text>
<text x="162.6" y="120.5">31</text>
<text x="162.6" y="121.7">32</text>
<text x="162.6" y="124.1">23</text>
<text x="162.6" y="125.3">22</text>
<text x="58.6" y="127.4">VCC5_0</text>
<text x="143.2" y="128.9">30</text>
<text x="143.8" y="127.6">1</text>
<text x="143.8" y="131.2">6</text>
<text x="162.6" y="127.6">4</text>
<text x="162.6" y="128.9">5</text>
<text x="162.6" y="131.2">21</text>
<text x="168.8" y="126.9">VOUT2</text>
<text x="197.4" y="130.8">VOUT2</text>
<text x="213.2" y="128.9">DVDD_15_DDR</text>
<text x="143.2" y="134.8">12</text>
<text x="143.8" y="132.4">3</text>
<text x="143.8" y="136">8</text>
<text x="162.6" y="133.6">18</text>
<text x="162.6" y="136">9</text>
<text x="162.6" y="137.2">10</text>
<text x="168.5" y="135.2">VOUT3</text>
<text x="178.4" y="137.8">1</text>
<text x="185.5" y="137.8">2</text>
<text x="221.1" y="132.9">1</text>
<text x="58.6" y="143.6">VCC5_0</text>
<text x="71" y="142.1">V3b</text>
<text x="81.7" y="141.3">V3</text>
<text x="150.9" y="141.8" transform="rotate(-90 150.9 141.8)">0</text>
<text x="152.1" y="142.4" transform="rotate(-90 152.1 142.4)">16</text>
<text x="153.3" y="142.4" transform="rotate(-90 153.3 142.4)">17</text>
<text x="154.5" y="142.4" transform="rotate(-90 154.5 142.4)">19</text>
<text x="155.7" y="142.4" transform="rotate(-90 155.7 142.4)">20</text>
<text x="156.9" y="142.4" transform="rotate(-90 156.9 142.4)">25</text>
<text x="198.7" y="154.9">VOUT3</text>
<text x="217.5" y="154.5">VCC33V</text>
<text x="220.9" y="157.4">1</text>
<text x="178.9" y="162">1</text>
<text x="186" y="162">2</text>
</g>
<g font-size="1.1" fill="#000080">
<text x="32.8" y="37.6">J20</text>
<text x="48.7" y="41.8">D20</text>
<text x="98.9" y="40.5">R150</text>
<text x="118.3" y="36.7">5V</text>
<text x="118.3" y="40.7">TP</text>
<text x="48.7" y="43.2">5819</text>
<text x="91.8" y="47.4">LED_RED</text>
<text x="95" y="45.9">D18</text>
<text x="98.9" y="42.8">470</text>
<text x="99.3" y="43.9">10uF/10V</text>
<text x="102.5" y="42.8">C221</text>
<text x="106.1" y="47.7">10uF/25v</text>
<text x="108.5" y="43">C222</text>
<text x="112" y="42.8">C223</text>
<text x="112" y="46.4">0.1uF</text>
<text x="23" y="52.4">PLUG POWER FEMALE</text>
<text x="181.4" y="71.2">R79</text>
<text x="196.8" y="71.6">R80</text>
<text x="213.8" y="72">R65</text>
<text x="181.4" y="72.7">330R</text>
<text x="196.8" y="73.1">330R</text>
<text x="213.8" y="73.4">330R</text>
<text x="181.4" y="78.5">D5</text>
<text x="181.4" y="80">LED_RED</text>
<text x="196.8" y="78.9">D6</text>
<text x="196.8" y="80.3">LED_RED</text>
<text x="213.8" y="79.2">D4</text>
<text x="213.8" y="80.7">LED_RED</text>
<text x="122.9" y="98.9" transform="rotate(-90 122.9 98.9)">R163</text>
<text x="126.9" y="98.8" transform="rotate(-90 126.9 98.8)">R161</text>
<text x="130.1" y="98.5" transform="rotate(-90 130.1 98.5)">R160</text>
<text x="134.1" y="98.6" transform="rotate(-90 134.1 98.6)">R159</text>
<text x="136.1" y="98.8" transform="rotate(-90 136.1 98.8)">R158</text>
<text x="140" y="98.9" transform="rotate(-90 140 98.9)">R157</text>
<text x="122.7" y="104" transform="rotate(-90 122.7 104)">100k</text>
<text x="127" y="104" transform="rotate(-90 127 104)">100k</text>
<text x="129.9" y="103.5" transform="rotate(-90 129.9 103.5)">100k</text>
<text x="134.1" y="103.7" transform="rotate(-90 134.1 103.7)">100k</text>
<text x="135.8" y="103.8" transform="rotate(-90 135.8 103.8)">100k</text>
<text x="140.1" y="104" transform="rotate(-90 140.1 104)">100k</text>
<text x="203.2" y="105.7">R179</text>
<text x="213.3" y="105.4">1V1</text>
<text x="63.5" y="112.8">R151</text>
<text x="68.5" y="112.8">0R</text>
<text x="74.2" y="112.8">R153</text>
<text x="79.2" y="112.8">51R</text>
<text x="173.1" y="108">L21</text>
<text x="173.1" y="109.2">22uH</text>
<text x="180.9" y="113.1">C246</text>
<text x="193.2" y="109.2" transform="rotate(-90 193.2 109.2)">R165</text>
<text x="198.2" y="111">0.1uF</text>
<text x="198.6" y="112.4">C250</text>
<text x="203.2" y="108.6">OR</text>
<text x="213.3" y="109.3">TP</text>
<text x="59.8" y="117.6">C224</text>
<text x="82.5" y="115.6">C227</text>
<text x="82.5" y="119.1">0.1uF</text>
<text x="146.1" y="114.1">U40</text>
<text x="158.4" y="114.1">MIC23450</text>
<text x="181.9" y="116.9">10uF/25v</text>
<text x="193.2" y="118.5" transform="rotate(-90 193.2 118.5)">R180</text>
<text x="193.2" y="114.5" transform="rotate(-90 193.2 114.5)">274K</text>
<text x="60.7" y="121.3">10uF/25v</text>
<text x="193.2" y="123.8" transform="rotate(-90 193.2 123.8)">294K</text>
<text x="63.5" y="129.2">R152</text>
<text x="68.5" y="129.2">0R</text>
<text x="74.2" y="129.2">R154</text>
<text x="79.2" y="129.2">51R</text>
<text x="212.3" y="131.9">R171</text>
<text x="222.5" y="131.6">1V4</text>
<text x="59.8" y="133.9">C225</text>
<text x="60.7" y="137.6">10uF/25v</text>
<text x="82.5" y="132">C228</text>
<text x="82.5" y="135.6">0.1uF</text>
<text x="179.9" y="134.3">L22</text>
<text x="179.9" y="135.5">22uH</text>
<text x="199.9" y="135.5" transform="rotate(-90 199.9 135.5)">R182</text>
<text x="205.1" y="133.7">C253</text>
<text x="205.1" y="137.3">0.1uF</text>
<text x="212.3" y="134.8">OR</text>
<text x="222.5" y="135.6">TP</text>
<text x="187.7" y="139.4">C252</text>
<text x="188.7" y="143.1">10uF/25v</text>
<text x="200.1" y="140.6" transform="rotate(-90 200.1 140.6)">316K</text>
<text x="63.5" y="145.4">R155</text>
<text x="68.5" y="145.4">0R</text>
<text x="74.2" y="145.4">R156</text>
<text x="79.2" y="145.4">51R</text>
<text x="82.5" y="148.4">C238</text>
<text x="199.9" y="144.8" transform="rotate(-90 199.9 144.8)">R181</text>
<text x="59.8" y="150.1">C226</text>
<text x="60.7" y="153.9">10uF/25v</text>
<text x="82.5" y="152">0.1uF</text>
<text x="200.1" y="150" transform="rotate(-90 200.1 150)">221K</text>
<text x="180.3" y="158.5">L23</text>
<text x="180.3" y="159.7">22uH</text>
<text x="200.4" y="159.7" transform="rotate(-90 200.4 159.7)">R183</text>
<text x="205.5" y="157.9">C255</text>
<text x="205.5" y="161.5">0.1uF</text>
<text x="211.9" y="156.4">R170</text>
<text x="211.9" y="159.3">OR</text>
<text x="222.4" y="156.1">3V1</text>
<text x="222.4" y="160.1">TP</text>
<text x="188.2" y="163.7">C254</text>
<text x="189.2" y="167.3">10uF/25v</text>
<text x="200.5" y="164.8" transform="rotate(-90 200.5 164.8)">309k</text>
<text x="200.4" y="169" transform="rotate(-90 200.4 169)">R184</text>
<text x="200.5" y="174.5" transform="rotate(-90 200.5 174.5)">71.5k</text>
</g>
<g font-size="1.1" fill="#004080">
<text x="118.9" y="38.8">1</text>
<text x="213.9" y="107.4">1</text>
<text x="145.8" y="116.5">PVIN1</text>
<text x="145.8" y="117.7">AVIN1</text>
<text x="145.8" y="118.9">AGND1</text>
<text x="157.5" y="118.9">PGND1</text>
<text x="158.7" y="116.5">SW1</text>
<text x="145.8" y="120.1">PVIN2</text>
<text x="145.8" y="121.3">AVIN2</text>
<text x="145.8" y="122.5">AGND2</text>
<text x="145.8" y="123.7">PVIN3</text>
<text x="145.8" y="124.9">AVIN3</text>
<text x="158.3" y="121.3">SNS1</text>
<text x="158.7" y="124.9">SW2</text>
<text x="159.2" y="122.5">FB1</text>
<text x="145.8" y="126.1">AGND3</text>
<text x="145.8" y="128.4">PG1</text>
<text x="145.8" y="129.7">EN1</text>
<text x="157.5" y="126.1">PGND2</text>
<text x="158.3" y="128.4">SNS2</text>
<text x="159.2" y="129.7">FB2</text>
<text x="145.8" y="132">PG2</text>
<text x="145.8" y="133.2">EN2</text>
<text x="145.8" y="135.6">PG3</text>
<text x="145.8" y="136.8">EN3</text>
<text x="157.5" y="134.4">PGND3</text>
<text x="158.3" y="136.8">SNS3</text>
<text x="158.7" y="132">SW3</text>
<text x="159.2" y="138">FB3</text>
<text x="223.1" y="133.7">1</text>
<text x="151.7" y="139.8" transform="rotate(-90 151.7 139.8)">PAD</text>
<text x="152.9" y="139.8" transform="rotate(-90 152.9 139.8)">NC1</text>
<text x="154.1" y="139.8" transform="rotate(-90 154.1 139.8)">NC2</text>
<text x="155.3" y="139.8" transform="rotate(-90 155.3 139.8)">NC3</text>
<text x="156.5" y="139.8" transform="rotate(-90 156.5 139.8)">NC4</text>
<text x="157.7" y="139.8" transform="rotate(-90 157.7 139.8)">NC5</text>
<text x="223" y="158.2">1</text>
</g>
<g font-size="1.1" fill="#00f">
<text x="105.3" y="44.1">+</text>
<text x="108.8" y="44.2">+</text>
<text x="60.1" y="118.9">+</text>
<text x="181.3" y="114.4">+</text>
<text x="60.1" y="135.2">+</text>
<text x="188.1" y="140.7">+</text>
<text x="60.1" y="151.4">+</text>
<text x="188.6" y="164.9">+</text>
</g>
<g font-size="1.1" fill="#008000">
<text x="93.7" y="48.9">L0603</text>
<text x="181.4" y="81.4">L0603</text>
<text x="196.8" y="81.7">L0603</text>
<text x="213.8" y="82.1">L0603</text>
</g>
<g font-size=".9">
<text x="31.4" y="7.2">5</text>
<text x="79.1" y="7.2">4</text>
<text x="126.9" y="7.2">3</text>
<text x="174.6" y="7.2">2</text>
<text x="222.4" y="7.2">1</text>
<text x="6.6" y="30.6">D</text>
<text x="246.5" y="30.6">D</text>
<text x="6.6" y="75.4">C</text>
<text x="246.5" y="75.4">C</text>
<text x="6.6" y="120.2">B</text>
<text x="246.5" y="120.2">B</text>
<text x="6.6" y="164.9">A</text>
<text x="246.5" y="164.9">A</text>
<text x="31.4" y="187.5">5</text>
<text x="79.1" y="187.5">4</text>
<text x="126.9" y="187.5">3</text>
<text x="174.6" y="187.5">2</text>
<text x="222.4" y="187.5">1</text>
</g>
</svg>
